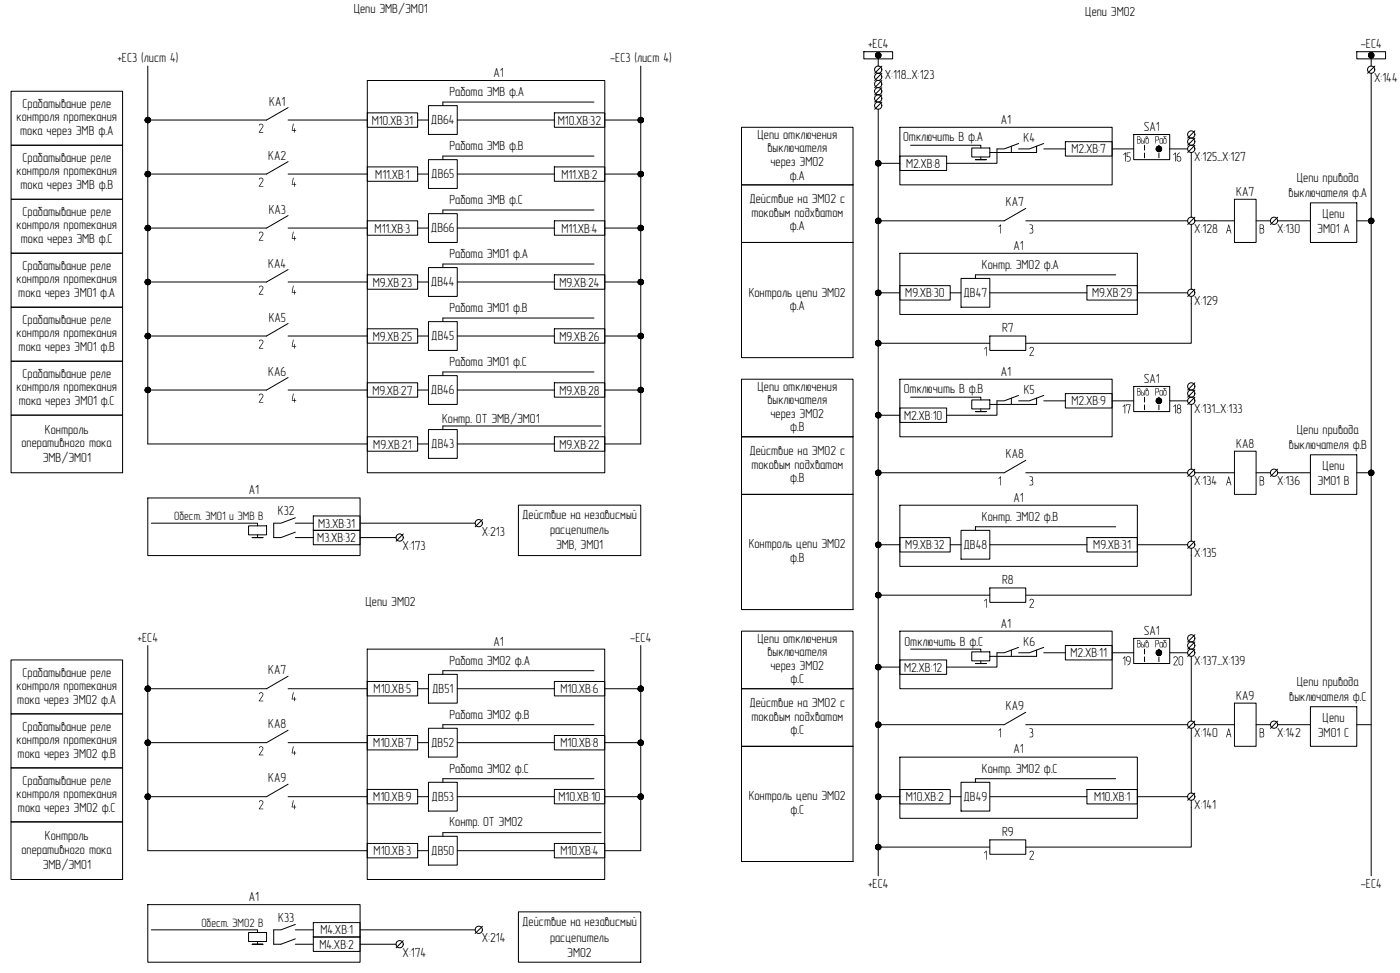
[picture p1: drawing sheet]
<svg xmlns="http://www.w3.org/2000/svg" width="389mm" height="270mm" viewBox="0 0 389 270" stroke-linecap="round" stroke-linejoin="round" font-family="sans-serif">
<g fill="none" stroke="#000" stroke-width=".28">
<path d="M41.1 18.4v105h61M178.1 18.4v105h-10M240.1 14.4h8v2h-8zM244.1 15.4v3M245.1 18.4l-2 2M377.1 14.4h8v2h-8zM381.1 15.4v3M382.1 18.4l-2 2M3.1 25.4h31v15h-31zM80.1 29.9l-6 3.5h-33M80.1 33.4h22M102.1 22.4h66v109h-66z"/>
<path d="M102.1 31.4h14v4h-14zM116.1 33.4h3M119.1 29.4h8v8h-8zM127.1 33.4h27M154.1 31.4h14v4h-14zM165.1 28.4h-42v1M168.1 33.4h10M206.1 35.4h31v16h-31zM244.1 30.4v212.9M245.1 20.4l-2 2M245.1 22.4l-2 2M245.1 24.4l-2 2"/>
<path d="M245.1 26.4l-2 2M245.1 28.4l-2 2M250.1 35.4h59v16h-59zM283.1 39.9l-4 1.5h-2v4h-14M290.1 39.9l-4 1.5h-3M296.1 39.4h13v4h-13zM315.1 37.4h10v7h-10zM332.1 36.4l-2 2M332.1 38.4l-2 2M381.1 20.4v222.9M3.1 40.4h31v15h-31zM3.1 55.4h31v15h-31z"/>
<path d="M80.1 44.9l-6 3.5h-33M80.1 48.4h22M80.1 59.9l-6 3.5h-33M102.1 46.4h14v4h-14zM116.1 48.4h3M119.1 44.4h8v8h-8zM119.1 59.4h8v8h-8zM127.1 48.4h27M154.1 46.4h14v4h-14zM165.1 43.4h-42v1M165.1 58.4h-42v1M168.1 48.4h10"/>
<path d="M206.1 51.4h31v16h-31zM244.1 45.4h6M250.1 43.4h13v4h-13zM253.1 40.4h19.5v.7M270.1 41.1h5v2.5h-5zM272.6 43.6v.8M274.1 44.4h-3h3M281.1 40.6v1.7M285.1 57.9l-6 3.5h-35M288.1 40.6v1.8h-13M290.1 41.4h6M309.1 41.4h6"/>
<path d="M318.1 40.4v1.3M318.1 42.5v1.4M322.1 40.4v1.3M322.1 42.5v1.4M325.1 41.4h5M331.1 42.4v18M332.1 40.4l-2 2M343.1 55.4h6v12h-6zM364.2 56.4h12.9v11h-12.9zM3.1 70.4h31v15h-31zM80.1 74.9l-6 3.5h-33M80.1 78.4h22"/>
<path d="M80.1 63.4h22M102.1 76.4h14v4h-14zM102.1 61.4h14v4h-14zM116.1 78.4h3M116.1 63.4h3M119.1 74.4h8v8h-8zM127.1 78.4h27M127.1 63.4h27M154.1 76.4h14v4h-14zM154.1 61.4h14v4h-14zM165.1 73.4h-42v1M168.1 78.4h10"/>
<path d="M168.1 63.4h10M206.1 67.4h31v32h-31zM250.1 70.4h66v17h-66zM250.1 79.4h14v4h-14zM267.1 77.4h8v8h-8zM285.1 61.4h45M302.1 79.4h14v4h-14zM310.1 76.4h-39v1M331.1 62.4v18M332.1 61.4h11M332.1 60.4l-2 2M349.1 61.4h4"/>
<path d="M355.1 61.4h9.1M355.1 60.4l-2 2M377.1 61.4h4M3.1 85.4h31v15h-31zM80.1 89.9l-6 3.5h-33M80.1 93.4h22M102.1 91.4h14v4h-14zM116.1 93.4h3M119.1 89.4h8v8h-8zM127.1 93.4h27M154.1 91.4h14v4h-14zM165.1 88.4h-42v1"/>
<path d="M168.1 93.4h10M244.1 81.4h6M244.1 95.4h31M264.1 81.4h3M275.1 93.4h10v4h-10zM275.1 81.4h27M316.1 81.4h14M331.1 82.4v13h-46M332.1 80.4l-2 2M3.1 115.4h31v16h-31zM3.1 100.4h31v15h-31zM80.1 104.9l-6 3.5h-33"/>
<path d="M80.1 108.4h22M102.1 106.4h14v4h-14zM116.1 108.4h3M119.1 119.4h8v8h-8zM119.1 104.4h8v8h-8zM127.1 108.4h27M154.1 106.4h14v4h-14zM165.1 103.4h-42v1M167.1 118.4h-44v1M168.1 108.4h10M206.1 105.4h31v16h-31zM244.1 115.4h6"/>
<path d="M250.1 113.4h13v4h-13zM250.1 105.4h59v16h-59zM253.1 110.4h19.5v.7M270.1 111.1h5v2.5h-5zM272.6 113.6v.8M274.1 114.4h-3h3M281.1 110.6v1.7M283.1 109.9l-4 1.5h-2v4h-14M288.1 110.6v1.8h-13M290.1 109.9l-4 1.5h-3M290.1 111.4h6M296.1 109.4h13v4h-13z"/>
<path d="M309.1 111.4h6M315.1 107.4h10v7h-10zM318.1 110.4v1.3M318.1 112.5v1.4M322.1 110.4v1.3M322.1 112.5v1.4M325.1 111.4h5M331.1 112.4v18M332.1 106.4l-2 2M332.1 108.4l-2 2M332.1 110.4l-2 2M41.1 138.4h59v16h-59z"/>
<path d="M102.1 121.4h14v4h-14zM116.1 123.4h3M127.1 123.4h27M154.1 121.4h14v4h-14zM206.1 121.4h31v16h-31zM206.1 137.4h31v32h-31zM285.1 127.9l-6 3.5h-35M285.1 131.4h45M331.1 132.4v18M332.1 131.4h11M332.1 130.4l-2 2M343.1 125.4h6v12h-6z"/>
<path d="M349.1 131.4h4M355.1 131.4h9.1M355.1 130.4l-2 2M364.2 126.4h12.9v11h-12.9zM377.1 131.4h4M42.1 145.4h29.5v.7M69.1 146.1h5v2.5h-5zM71.6 148.6v.8M73.1 149.4h-3h3M82.1 143.9l-4 1.5h-2v4h2l4-1.5M82.1 145.4h5M82.1 149.4h5"/>
<path d="M87.1 143.4h13v4h-13zM87.1 147.4h13v4h-13zM100.1 145.4h32M100.1 149.4h10M112.1 148.4l-2 2M134.1 144.4l-2 2M144.1 140.4h34v14h-34zM244.1 151.4h6M250.1 140.4h66v17h-66zM250.1 149.4h14v4h-14zM264.1 151.4h3M267.1 147.4h8v8h-8z"/>
<path d="M275.1 151.4h27M302.1 149.4h14v4h-14zM310.1 146.4h-39v1M316.1 151.4h14M331.1 152.4v13h-46M332.1 150.4l-2 2M41.1 179.4v57h61M178.1 179.4v57h-10M206.1 175.4h31v16h-31zM244.1 165.4h31M250.1 175.4h59v16h-59zM275.1 163.4h10v4h-10z"/>
<path d="M283.1 179.9l-4 1.5h-2v4h-14M290.1 179.9l-4 1.5h-3M296.1 179.4h13v4h-13zM315.1 177.4h10v7h-10zM332.1 176.4l-2 2M332.1 178.4l-2 2M3.1 198.3h31v15.1h-31zM3.1 183.4h31v14.9h-31zM80.1 187.9l-6 3.5h-33M80.1 191.4h22M102.1 189.4h14v4h-14zM102.1 180.4h66v64h-66z"/>
<path d="M116.1 191.4h3M119.1 187.4h8v8h-8zM127.1 191.4h27M154.1 189.4h14v4h-14zM165.1 186.3h-42v1.1M168.1 191.4h10M206.1 191.4h31v16h-31zM244.1 185.4h6M250.1 183.4h13v4h-13zM253.1 180.4h19.5v.7M270.1 181.1h5v2.5h-5zM272.6 183.6v.8"/>
<path d="M274.1 184.4h-3h3M281.1 180.6v1.7M285.1 197.9l-6 3.5h-35M288.1 180.6v1.8h-13M290.1 181.4h6M309.1 181.4h6M318.1 180.4v1.3M318.1 182.5v1.3M322.1 180.4v1.3M322.1 182.5v1.3M325.1 181.4h5M331.1 182.4v18"/>
<path d="M332.1 180.4l-2 2M343.1 195.4h6v12h-6zM364.2 196.4h12.9v11h-12.9zM3.1 213.4h31v15h-31zM80.1 202.9l-6 3.4h-33M80.1 206.3h22M80.1 217.9l-6 3.5h-33M102.1 204.4h14v4h-14zM102.1 219.3h14v4h-14zM116.1 206.3h3M119.1 202.3h8v8h-8zM119.1 217.4h8v8h-8z"/>
<path d="M127.1 206.3h27M154.1 204.4h14v4h-14zM154.1 219.3h14v4h-14zM165.1 201.4h-42v.9M165.1 216.4h-42v1M168.1 206.3h10M206.1 207.4h31v32h-31zM250.1 210.4h66v17h-66zM250.1 219.4h14v4h-14zM267.1 217.4h8v8h-8zM285.1 201.4h45M302.1 219.4h14v4h-14z"/>
<path d="M310.1 216.4h-39v1M331.1 202.4v18M332.1 201.4h11M332.1 200.4l-2 2M349.1 201.4h4M355.1 201.4h9.1M355.1 200.4l-2 2M377.1 201.4h4M3.1 228.4h31v16h-31zM80.1 221.4h22M102.1 234.4h14v4h-14zM116.1 221.4h3"/>
<path d="M116.1 236.4h3M119.1 232.4h8v8h-8zM127.1 221.4h27M127.1 236.4h27M154.1 234.4h14v4h-14zM167.1 231.3h-44v1.1M168.1 221.4h10M244.1 221.4h6M244.1 235.4h31M264.1 221.4h3M275.1 233.4h10v4h-10zM275.1 221.4h27"/>
<path d="M316.1 221.4h14M331.1 222.4v13h-46M332.1 220.4l-2 2M41.1 251.3h59v16.1h-59zM42.1 258.4h29.5v.7M69.1 259.1h5v2.5h-5zM82.1 256.9l-4 1.5h-2v4h2l4-1.5M82.1 258.4h5M87.1 256.3h13v4h-13zM100.1 258.4h32M134.1 257.4l-2 2M144.1 253.4h34v14h-34z"/>
<path d="M71.6 261.6v.8M73.1 262.4h-3h3M82.1 262.4h5M87.1 260.3h13v4h-13zM100.1 262.4h10M112.1 261.4l-2 2"/>
<circle cx="244.1" cy="19.4" r="1.01"/>
<circle cx="381" cy="19.4" r="1.01"/>
<circle cx="244.1" cy="27.4" r="1.01"/>
<circle cx="244.1" cy="21.4" r="1.01"/>
<circle cx="244.1" cy="25.3" r="1.01"/>
<circle cx="244.1" cy="23.4" r="1.01"/>
<circle cx="244.1" cy="29.3" r="1.01"/>
<circle cx="331" cy="37.4" r="1.01"/>
<circle cx="331" cy="39.4" r="1.01"/>
<circle cx="331" cy="41.4" r="1.01"/>
<circle cx="331" cy="61.3" r="1.01"/>
<circle cx="354.1" cy="61.3" r="1.01"/>
<circle cx="331" cy="81.3" r="1.01"/>
<circle cx="331" cy="109.4" r="1.01"/>
<circle cx="331" cy="111.4" r="1.01"/>
<circle cx="331" cy="107.4" r="1.01"/>
<circle cx="331" cy="131.3" r="1.01"/>
<circle cx="354.1" cy="131.3" r="1.01"/>
<circle cx="111.1" cy="149.4" r="1.01"/>
<circle cx="133.1" cy="145.4" r="1.01"/>
<circle cx="331" cy="151.3" r="1.01"/>
<circle cx="331" cy="177.4" r="1.01"/>
<circle cx="331" cy="179.4" r="1.01"/>
<circle cx="331" cy="181.4" r="1.01"/>
<circle cx="331" cy="201.3" r="1.01"/>
<circle cx="354.1" cy="201.3" r="1.01"/>
<circle cx="331" cy="221.3" r="1.01"/>
<circle cx="133.1" cy="258.3" r="1.01"/>
<circle cx="111.1" cy="262.3" r="1.01"/>
</g>
<g fill="#000" stroke="#000" stroke-width=".28">
<path d="M243.3 15.1v.3h.8zM243.3 15.4h.8l-.8 .2zM243.3 15.6l.1 .2 .7-.4z"/>
<path d="M243.4 15.8l.2 .2 .5-.6zM244.1 15.4l-.3 .7-.2-.1zM244.1 15.4l-.3 .7h.3z"/>
<path d="M243.6 14.7l.5 .7-.3-.8zM243.4 14.9l.2-.2 .5 .7zM243.4 14.9l-.1 .2 .8 .3z"/>
<path d="M244.1 15.4v.7h.2zM244.1 15.4l.4 .6-.2 .1zM244.1 15.4l.4 .6 .2-.2z"/>
<path d="M244.3 14.6l-.2 .8 .4-.7zM244.1 14.6h.2l-.2 .8zM243.8 14.6l.3 .8v-.8z"/>
<path d="M244.1 15.4l.6 .4 .1-.2zM244.1 15.4h.7v.2z"/>
<path d="M244.1 15.4h.7v-.3zM244.1 15.4l.6-.5 .1 .2zM244.5 14.7l-.4 .7 .6-.5z"/>
<path d="M380.4 15.1l-.1 .3h.8zM380.3 15.4h.8l-.7 .2zM380.4 15.6l.1 .2 .6-.4z"/>
<path d="M380.5 15.8l.1 .2 .5-.6zM381.1 15.4l-.3 .7-.2-.1zM381.1 15.4l-.3 .7h.3z"/>
<path d="M380.6 14.7l.5 .7-.3-.8zM380.6 14.7l.5 .7-.6-.5zM380.5 14.9l-.1 .2 .7 .3z"/>
<path d="M381.1 15.4v.7h.2zM381.1 15.4l.4 .6-.2 .1zM381.1 15.4l.4 .6 .2-.2z"/>
<path d="M381.3 14.6l-.2 .8 .4-.7zM381.1 14.6h.2l-.2 .8zM380.8 14.6l.3 .8v-.8z"/>
<path d="M381.1 15.4l.6 .4 .1-.2zM381.1 15.4h.7v.2z"/>
<path d="M381.1 15.4h.7v-.3zM381.1 15.4l.6-.5 .1 .2zM381.5 14.7l-.4 .7 .6-.5z"/>
<path d="M40.4 33.1l-.1 .3h.8zM40.3 33.4h.8l-.7 .2zM40.4 33.6l.1 .2 .6-.4z"/>
<path d="M40.5 33.8l.1 .2 .5-.6zM41.1 33.4l-.3 .7-.2-.1zM41.1 33.4l-.3 .7h.3z"/>
<path d="M40.6 32.8l.5 .6-.3-.7zM40.5 32.9l.1-.1 .5 .6zM40.5 32.9l-.1 .2 .7 .3z"/>
<path d="M41.1 33.4v.7h.2zM41.1 33.4l.4 .6-.2 .1zM41.1 33.4l.4 .6 .2-.2z"/>
<path d="M41.3 32.7l-.2 .7 .4-.6zM41.1 32.6l.2 .1-.2 .7zM40.8 32.7l.3 .7v-.8z"/>
<path d="M41.1 33.4l.6 .4 .1-.2zM41.1 33.4h.7v.2z"/>
<path d="M41.1 33.4h.7v-.3zM41.1 33.4l.6-.5 .1 .2zM41.5 32.8l-.4 .6 .6-.5z"/>
<path d="M177.3 33.1v.3h.8zM177.3 33.4h.8l-.8 .2zM177.3 33.6l.1 .2 .7-.4z"/>
<path d="M177.4 33.8l.2 .2 .5-.6zM178.1 33.4l-.3 .7-.2-.1zM178.1 33.4l-.3 .7h.3z"/>
<path d="M177.6 32.8l.5 .6-.3-.7zM177.6 32.8l.5 .6-.7-.5zM177.4 32.9l-.1 .2 .8 .3z"/>
<path d="M178.1 33.4v.7h.2zM178.1 33.4l.4 .6-.2 .1zM178.1 33.4l.4 .6 .2-.2z"/>
<path d="M178.3 32.7l-.2 .7 .4-.6zM178.1 32.6l.2 .1-.2 .7zM177.8 32.7l.3 .7v-.8z"/>
<path d="M178.1 33.4l.6 .4 .1-.2zM178.1 33.4h.7v.2z"/>
<path d="M178.1 33.4h.7v-.3zM178.1 33.4l.6-.5 .1 .2zM178.5 32.8l-.4 .6 .6-.5z"/>
<path d="M40.4 48.1l-.1 .3h.8zM40.3 48.4h.8l-.7 .2zM40.4 48.6l.1 .2 .6-.4z"/>
<path d="M40.5 48.8l.1 .2 .5-.6zM41.1 48.4l-.3 .7-.2-.1zM41.1 48.4l-.3 .7h.3z"/>
<path d="M40.6 47.7l.5 .7-.3-.8zM40.5 47.9l.1-.2 .5 .7zM40.5 47.9l-.1 .2 .7 .3z"/>
<path d="M41.1 48.4v.7h.2zM41.1 48.4l.4 .6-.2 .1zM41.1 48.4l.4 .6 .2-.2z"/>
<path d="M41.3 47.6l-.2 .8 .4-.7zM41.1 47.6h.2l-.2 .8zM40.8 47.6l.3 .8v-.8z"/>
<path d="M41.1 48.4l.6 .4 .1-.2zM41.1 48.4h.7v.2z"/>
<path d="M41.1 48.4h.7v-.3zM41.1 48.4l.6-.5 .1 .2zM41.5 47.7l-.4 .7 .6-.5z"/>
<path d="M177.3 48.1v.3h.8zM177.3 48.4h.8l-.8 .2zM177.3 48.6l.1 .2 .7-.4z"/>
<path d="M177.4 48.8l.2 .2 .5-.6zM178.1 48.4l-.3 .7-.2-.1zM178.1 48.4l-.3 .7h.3z"/>
<path d="M177.6 47.7l.5 .7-.3-.8zM177.6 47.7l.5 .7-.7-.5zM177.4 47.9l-.1 .2 .8 .3z"/>
<path d="M178.1 48.4v.7h.2zM178.1 48.4l.4 .6-.2 .1zM178.1 48.4l.4 .6 .2-.2z"/>
<path d="M178.3 47.6l-.2 .8 .4-.7zM178.1 47.6h.2l-.2 .8zM177.8 47.6l.3 .8v-.8z"/>
<path d="M178.1 48.4l.6 .4 .1-.2zM178.1 48.4h.7v.2z"/>
<path d="M178.1 48.4h.7v-.3zM178.1 48.4l.6-.5 .1 .2zM178.5 47.7l-.4 .7 .6-.5z"/>
<path d="M243.3 45.1v.3h.8zM243.3 45.4h.8l-.8 .2zM243.3 45.6l.1 .2 .7-.4z"/>
<path d="M243.4 45.8l.2 .2 .5-.6zM244.1 45.4l-.3 .7-.2-.1zM244.1 45.4l-.3 .7h.3z"/>
<path d="M243.6 44.8l.5 .6-.3-.7zM243.6 44.8l.5 .6-.7-.5zM243.4 44.9l-.1 .2 .8 .3z"/>
<path d="M244.1 45.4v.7h.2zM244.1 45.4l.4 .6-.2 .1zM244.1 45.4l.4 .6 .2-.2z"/>
<path d="M244.3 44.7l-.2 .7 .4-.6zM244.1 44.6l.2 .1-.2 .7zM243.8 44.7l.3 .7v-.8z"/>
<path d="M244.1 45.4l.6 .4 .1-.2zM244.1 45.4h.7v.2z"/>
<path d="M244.1 45.4h.7v-.3zM244.1 45.4l.6-.5 .1 .2zM244.5 44.8l-.4 .6 .6-.5z"/>
<path d="M321.3 41.1v.3h.8zM321.3 41.4h.8l-.8 .2zM321.3 41.6l.1 .2 .7-.4z"/>
<path d="M321.4 41.8l.2 .2 .5-.6zM322.1 41.4l-.3 .7-.2-.1zM322.1 41.4l-.3 .7h.3z"/>
<path d="M321.6 40.8l.5 .6-.3-.7zM321.6 40.8l.5 .6-.7-.5zM321.4 40.9l-.1 .2 .8 .3z"/>
<path d="M322.1 41.4v.7h.2zM322.1 41.4l.4 .6-.2 .1zM322.1 41.4l.4 .6 .2-.2z"/>
<path d="M322.3 40.7l-.2 .7 .4-.6zM322.1 40.6l.2 .1-.2 .7zM321.8 40.7l.3 .7v-.8z"/>
<path d="M322.1 41.4l.6 .4 .1-.2zM322.1 41.4h.7v.2z"/>
<path d="M322.1 41.4h.7v-.3zM322.1 41.4l.6-.5 .1 .2zM322.5 40.8l-.4 .6 .6-.5z"/>
<path d="M40.4 63.1l-.1 .3h.8zM40.3 63.4h.8l-.7 .2zM40.4 63.6l.1 .2 .6-.4z"/>
<path d="M40.4 78.1l-.1 .3h.8zM40.3 78.4h.8l-.7 .2zM40.4 78.6l.1 .2 .6-.4z"/>
<path d="M40.5 63.8l.1 .2 .5-.6zM41.1 63.4l-.3 .7-.2-.1zM41.1 63.4l-.3 .7h.3z"/>
<path d="M40.5 78.8l.1 .2 .5-.6zM41.1 78.4l-.3 .7-.2-.1zM41.1 78.4l-.3 .7h.3z"/>
<path d="M40.6 62.8l.5 .6-.3-.8zM40.5 62.9l.1-.1 .5 .6zM40.5 62.9l-.1 .2 .7 .3z"/>
<path d="M40.6 77.8l.5 .6-.3-.7zM40.5 77.9l.1-.1 .5 .6zM40.5 77.9l-.1 .2 .7 .3z"/>
<path d="M41.1 63.4v.7h.2zM41.1 63.4l.4 .6-.2 .1zM41.1 63.4l.4 .6 .2-.2z"/>
<path d="M41.1 78.4v.7h.2zM41.1 78.4l.4 .6-.2 .1zM41.1 78.4l.4 .6 .2-.2z"/>
<path d="M41.3 62.6l-.2 .8 .4-.6zM41.1 62.6h.2l-.2 .8zM40.8 62.6l.3 .8v-.8z"/>
<path d="M41.3 77.7l-.2 .7 .4-.6zM41.1 77.6l.2 .1-.2 .7zM40.8 77.7l.3 .7v-.8z"/>
<path d="M41.1 63.4l.6 .4 .1-.2zM41.1 63.4h.7v.2z"/>
<path d="M41.1 78.4l.6 .4 .1-.2zM41.1 78.4h.7v.2z"/>
<path d="M41.1 63.4h.7v-.3zM41.1 63.4l.6-.5 .1 .2zM41.5 62.8l-.4 .6 .6-.5z"/>
<path d="M41.1 78.4h.7v-.3zM41.1 78.4l.6-.5 .1 .2zM41.5 77.8l-.4 .6 .6-.5z"/>
<path d="M177.3 63.1v.3h.8zM177.3 63.4h.8l-.8 .2zM177.3 63.6l.1 .2 .7-.4z"/>
<path d="M177.3 78.1v.3h.8zM177.3 78.4h.8l-.8 .2zM177.3 78.6l.1 .2 .7-.4z"/>
<path d="M177.4 63.8l.2 .2 .5-.6zM178.1 63.4l-.3 .7-.2-.1zM178.1 63.4l-.3 .7h.3z"/>
<path d="M177.4 78.8l.2 .2 .5-.6zM178.1 78.4l-.3 .7-.2-.1zM178.1 78.4l-.3 .7h.3z"/>
<path d="M177.6 62.8l.5 .6-.3-.8zM177.6 62.8l.5 .6-.7-.5zM177.4 62.9l-.1 .2 .8 .3z"/>
<path d="M177.6 77.8l.5 .6-.3-.7zM177.4 77.9l.2-.1 .5 .6zM177.4 77.9l-.1 .2 .8 .3z"/>
<path d="M178.1 63.4v.7h.2zM178.1 63.4l.4 .6-.2 .1zM178.1 63.4l.4 .6 .2-.2z"/>
<path d="M178.1 78.4v.7h.2zM178.1 78.4l.4 .6-.2 .1zM178.1 78.4l.4 .6 .2-.2z"/>
<path d="M178.3 62.6l-.2 .8 .4-.6zM178.1 62.6h.2l-.2 .8zM177.8 62.6l.3 .8v-.8z"/>
<path d="M178.3 77.7l-.2 .7 .4-.6zM178.1 77.6l.2 .1-.2 .7zM177.8 77.7l.3 .7v-.8z"/>
<path d="M178.1 63.4l.6 .4 .1-.2zM178.1 63.4h.7v.2z"/>
<path d="M178.1 78.4l.6 .4 .1-.2zM178.1 78.4h.7v.2z"/>
<path d="M178.1 63.4h.7v-.3zM178.1 63.4l.6-.5 .1 .2zM178.5 62.8l-.4 .6 .6-.5z"/>
<path d="M178.1 78.4h.7v-.3zM178.1 78.4l.6-.5 .1 .2zM178.5 77.8l-.4 .6 .6-.5z"/>
<path d="M243.3 61.1v.3h.8zM243.3 61.4h.8l-.8 .2zM243.3 61.6l.1 .2 .7-.4z"/>
<path d="M243.4 61.8l.2 .2 .5-.6zM244.1 61.4l-.3 .7-.2-.1zM244.1 61.4l-.3 .7h.3z"/>
<path d="M243.6 60.8l.5 .6-.3-.7zM243.6 60.8l.5 .6-.7-.5zM243.4 60.9l-.1 .2 .8 .3z"/>
<path d="M244.1 61.4v.7h.2zM244.1 61.4l.4 .6-.2 .1zM244.1 61.4l.4 .6 .2-.2z"/>
<path d="M244.3 60.7l-.2 .7 .4-.6zM244.1 60.6l.2 .1-.2 .7zM243.8 60.7l.3 .7v-.8z"/>
<path d="M244.1 61.4l.6 .4 .1-.2zM244.1 61.4h.7v.2z"/>
<path d="M244.1 61.4h.7v-.3zM244.1 61.4l.6-.5 .1 .2zM244.5 60.8l-.4 .6 .6-.5z"/>
<path d="M380.4 61.1l-.1 .3h.8zM380.3 61.4h.8l-.7 .2zM380.4 61.6l.1 .2 .6-.4z"/>
<path d="M380.5 61.8l.1 .2 .5-.6zM381.1 61.4l-.3 .7-.2-.1zM381.1 61.4l-.3 .7h.3z"/>
<path d="M380.6 60.8l.5 .6-.3-.7zM380.6 60.8l.5 .6-.6-.5zM380.5 60.9l-.1 .2 .7 .3z"/>
<path d="M381.1 61.4v.7h.2zM381.1 61.4l.4 .6-.2 .1zM381.1 61.4l.4 .6 .2-.2z"/>
<path d="M381.3 60.7l-.2 .7 .4-.6zM381.1 60.6l.2 .1-.2 .7zM380.8 60.7l.3 .7v-.8z"/>
<path d="M381.1 61.4l.6 .4 .1-.2zM381.1 61.4h.7v.2z"/>
<path d="M381.1 61.4h.7v-.3zM381.1 61.4l.6-.5 .1 .2zM381.5 60.8l-.4 .6 .6-.5z"/>
<path d="M40.4 93.1l-.1 .3h.8zM40.3 93.4h.8l-.7 .2zM40.4 93.6l.1 .2 .6-.4z"/>
<path d="M40.5 93.8l.1 .2 .5-.6zM41.1 93.4l-.3 .7-.2-.1zM41.1 93.4l-.3 .7h.3z"/>
<path d="M40.6 92.7l.5 .7-.3-.8zM40.5 92.9l.1-.2 .5 .7zM40.5 92.9l-.1 .2 .7 .3z"/>
<path d="M41.1 93.4v.7h.2zM41.1 93.4l.4 .6-.2 .1zM41.1 93.4l.4 .6 .2-.2z"/>
<path d="M41.3 92.6l-.2 .8 .4-.7zM41.1 92.6h.2l-.2 .8zM40.8 92.6l.3 .8v-.8z"/>
<path d="M41.1 93.4l.6 .4 .1-.2zM41.1 93.4h.7v.2z"/>
<path d="M41.1 93.4h.7v-.3zM41.1 93.4l.6-.5 .1 .2zM41.5 92.7l-.4 .7 .6-.5z"/>
<path d="M177.3 93.1v.3h.8zM177.3 93.4h.8l-.8 .2zM177.3 93.6l.1 .2 .7-.4z"/>
<path d="M177.4 93.8l.2 .2 .5-.6zM178.1 93.4l-.3 .7-.2-.1zM178.1 93.4l-.3 .7h.3z"/>
<path d="M177.6 92.7l.5 .7-.3-.8zM177.6 92.7l.5 .7-.7-.5zM177.4 92.9l-.1 .2 .8 .3z"/>
<path d="M178.1 93.4v.7h.2zM178.1 93.4l.4 .6-.2 .1zM178.1 93.4l.4 .6 .2-.2z"/>
<path d="M178.3 92.6l-.2 .8 .4-.7zM178.1 92.6h.2l-.2 .8zM177.8 92.6l.3 .8v-.8z"/>
<path d="M178.1 93.4l.6 .4 .1-.2zM178.1 93.4h.7v.2z"/>
<path d="M178.1 93.4h.7v-.3zM178.1 93.4l.6-.5 .1 .2zM178.5 92.7l-.4 .7 .6-.5z"/>
<path d="M243.3 81.1v.3h.8zM243.3 81.4h.8l-.8 .2zM243.3 81.6l.1 .2 .7-.4z"/>
<path d="M243.3 95.1v.3h.8zM243.3 95.4h.8l-.8 .2zM243.3 95.6l.1 .2 .7-.4z"/>
<path d="M243.4 81.8l.2 .2 .5-.6zM244.1 81.4l-.3 .7-.2-.1zM244.1 81.4l-.3 .7h.3z"/>
<path d="M243.4 95.8l.2 .2 .5-.6zM244.1 95.4l-.3 .7-.2-.1zM244.1 95.4l-.3 .7h.3z"/>
<path d="M243.6 80.8l.5 .6-.3-.7zM243.4 80.9l.2-.1 .5 .6zM243.4 80.9l-.1 .2 .8 .3z"/>
<path d="M243.6 94.8l.5 .6-.3-.7zM243.6 94.8l.5 .6-.7-.5zM243.4 94.9l-.1 .2 .8 .3z"/>
<path d="M244.1 81.4v.7h.2zM244.1 81.4l.4 .6-.2 .1zM244.1 81.4l.4 .6 .2-.2z"/>
<path d="M244.1 95.4v.7h.2zM244.1 95.4l.4 .6-.2 .1zM244.1 95.4l.4 .6 .2-.2z"/>
<path d="M244.3 80.7l-.2 .7 .4-.6zM244.1 80.6l.2 .1-.2 .7zM243.8 80.7l.3 .7v-.8z"/>
<path d="M244.3 94.7l-.2 .7 .4-.6zM244.1 94.6l.2 .1-.2 .7zM243.8 94.7l.3 .7v-.8z"/>
<path d="M244.1 81.4l.6 .4 .1-.2zM244.1 81.4h.7v.2z"/>
<path d="M244.1 95.4l.6 .4 .1-.2zM244.1 95.4h.7v.2z"/>
<path d="M244.1 81.4h.7v-.3zM244.1 81.4l.6-.5 .1 .2zM244.5 80.8l-.4 .6 .6-.5z"/>
<path d="M244.1 95.4h.7v-.3zM244.1 95.4l.6-.5 .1 .2zM244.5 94.8l-.4 .6 .6-.5z"/>
<path d="M40.4 108.1l-.1 .3h.8zM40.3 108.4h.8l-.7 .2zM40.4 108.6l.1 .2 .6-.4z"/>
<path d="M40.5 108.8l.1 .2 .5-.6zM41.1 108.4l-.3 .7-.2-.1zM41.1 108.4l-.3 .7h.3z"/>
<path d="M40.6 107.8l.5 .6-.3-.8zM40.5 107.9l.1-.1 .5 .6zM40.5 107.9l-.1 .2 .7 .3z"/>
<path d="M41.1 108.4v.7h.2zM41.1 108.4l.4 .6-.2 .1zM41.1 108.4l.4 .6 .2-.2z"/>
<path d="M41.3 107.6l-.2 .8 .4-.6zM41.1 107.6h.2l-.2 .8zM40.8 107.6l.3 .8v-.8z"/>
<path d="M41.1 108.4l.6 .4 .1-.2zM41.1 108.4h.7v.2z"/>
<path d="M41.1 108.4h.7v-.3zM41.1 108.4l.6-.5 .1 .2zM41.5 107.8l-.4 .6 .6-.5z"/>
<path d="M177.3 108.1v.3h.8zM177.3 108.4h.8l-.8 .2zM177.3 108.6l.1 .2 .7-.4z"/>
<path d="M177.4 108.8l.2 .2 .5-.6zM178.1 108.4l-.3 .7-.2-.1zM178.1 108.4l-.3 .7h.3z"/>
<path d="M177.6 107.8l.5 .6-.3-.8zM177.6 107.8l.5 .6-.7-.5zM177.4 107.9l-.1 .2 .8 .3z"/>
<path d="M178.1 108.4v.7h.2zM178.1 108.4l.4 .6-.2 .1zM178.1 108.4l.4 .6 .2-.2z"/>
<path d="M178.3 107.6l-.2 .8 .4-.6zM178.1 107.6h.2l-.2 .8zM177.8 107.6l.3 .8v-.8z"/>
<path d="M178.1 108.4l.6 .4 .1-.2zM178.1 108.4h.7v.2z"/>
<path d="M178.1 108.4h.7v-.3zM178.1 108.4l.6-.5 .1 .2zM178.5 107.8l-.4 .6 .6-.5z"/>
<path d="M243.3 115.1v.3h.8zM243.3 115.4h.8l-.8 .2zM243.3 115.6l.1 .2 .7-.4z"/>
<path d="M243.4 115.8l.2 .2 .5-.6zM244.1 115.4l-.3 .7-.2-.1zM244.1 115.4l-.3 .7h.3z"/>
<path d="M243.6 114.8l.5 .6-.3-.7zM243.6 114.8l.5 .6-.7-.5zM243.4 114.9l-.1 .2 .8 .3z"/>
<path d="M244.1 115.4v.7h.2zM244.1 115.4l.4 .6-.2 .1zM244.1 115.4l.4 .6 .2-.2z"/>
<path d="M244.3 114.7l-.2 .7 .4-.6zM244.1 114.6l.2 .1-.2 .7zM243.8 114.7l.3 .7v-.8z"/>
<path d="M244.1 115.4l.6 .4 .1-.2zM244.1 115.4h.7v.2z"/>
<path d="M244.1 115.4h.7v-.3zM244.1 115.4l.6-.5 .1 .2zM244.5 114.8l-.4 .6 .6-.5z"/>
<path d="M321.3 111.1v.3h.8zM321.3 111.4h.8l-.8 .2zM321.3 111.6l.1 .2 .7-.4z"/>
<path d="M321.4 111.8l.2 .2 .5-.6zM322.1 111.4l-.3 .7-.2-.1zM322.1 111.4l-.3 .7h.3z"/>
<path d="M321.6 110.8l.5 .6-.3-.7zM321.6 110.8l.5 .6-.7-.5zM321.4 110.9l-.1 .2 .8 .3z"/>
<path d="M322.1 111.4v.7h.2zM322.1 111.4l.4 .6-.2 .1zM322.1 111.4l.4 .6 .2-.2z"/>
<path d="M322.3 110.7l-.2 .7 .4-.6zM322.1 110.6l.2 .1-.2 .7zM321.8 110.7l.3 .7v-.8z"/>
<path d="M322.1 111.4l.6 .4 .1-.2zM322.1 111.4h.7v.2z"/>
<path d="M322.1 111.4h.7v-.3zM322.1 111.4l.6-.5 .1 .2zM322.5 110.8l-.4 .6 .6-.5z"/>
<path d="M243.3 131.1v.3h.8zM243.3 131.4h.8l-.8 .2zM243.3 131.6l.1 .2 .7-.4z"/>
<path d="M243.4 131.8l.2 .2 .5-.6zM244.1 131.4l-.3 .7-.2-.1zM244.1 131.4l-.3 .7h.3z"/>
<path d="M243.6 130.8l.5 .6-.3-.7zM243.6 130.8l.5 .6-.7-.5zM243.4 130.9l-.1 .2 .8 .3z"/>
<path d="M244.1 131.4v.7h.2zM244.1 131.4l.4 .6-.2 .1zM244.1 131.4l.4 .6 .2-.2z"/>
<path d="M244.3 130.7l-.2 .7 .4-.6zM244.1 130.6l.2 .1-.2 .7zM243.8 130.7l.3 .7v-.8z"/>
<path d="M244.1 131.4l.6 .4 .1-.2zM244.1 131.4h.7v.2z"/>
<path d="M244.1 131.4h.7v-.3zM244.1 131.4l.6-.5 .1 .2zM244.5 130.8l-.4 .6 .6-.5z"/>
<path d="M380.4 131.1l-.1 .3h.8zM380.3 131.4h.8l-.7 .2zM380.4 131.6l.1 .2 .6-.4z"/>
<path d="M380.5 131.8l.1 .2 .5-.6zM381.1 131.4l-.3 .7-.2-.1zM381.1 131.4l-.3 .7h.3z"/>
<path d="M380.6 130.8l.5 .6-.3-.7zM380.6 130.8l.5 .6-.6-.5zM380.5 130.9l-.1 .2 .7 .3z"/>
<path d="M381.1 131.4v.7h.2zM381.1 131.4l.4 .6-.2 .1zM381.1 131.4l.4 .6 .2-.2z"/>
<path d="M381.3 130.7l-.2 .7 .4-.6zM381.1 130.6l.2 .1-.2 .7zM380.8 130.7l.3 .7v-.8z"/>
<path d="M381.1 131.4l.6 .4 .1-.2zM381.1 131.4h.7v.2z"/>
<path d="M381.1 131.4h.7v-.3zM381.1 131.4l.6-.5 .1 .2zM381.5 130.8l-.4 .6 .6-.5z"/>
<path d="M243.3 151.1v.3h.8zM243.3 151.4h.8l-.8 .2zM243.3 151.6l.1 .2 .7-.4z"/>
<path d="M243.4 151.8l.2 .2 .5-.6zM244.1 151.4l-.3 .7-.2-.1zM244.1 151.4l-.3 .7h.3z"/>
<path d="M243.6 150.8l.5 .6-.3-.7zM243.4 150.9l.2-.1 .5 .6zM243.4 150.9l-.1 .2 .8 .3z"/>
<path d="M244.1 151.4v.7h.2zM244.1 151.4l.4 .6-.2 .1zM244.1 151.4l.4 .6 .2-.2z"/>
<path d="M244.3 150.7l-.2 .7 .4-.6zM244.1 150.6l.2 .1-.2 .7zM243.8 150.7l.3 .7v-.8z"/>
<path d="M244.1 151.4l.6 .4 .1-.2zM244.1 151.4h.7v.2z"/>
<path d="M244.1 151.4h.7v-.3zM244.1 151.4l.6-.5 .1 .2zM244.5 150.8l-.4 .6 .6-.5z"/>
<path d="M243.3 165.1v.3h.8zM243.3 165.4h.8l-.8 .2zM243.3 165.6l.1 .2 .7-.4z"/>
<path d="M243.4 165.8l.2 .2 .5-.6zM244.1 165.4l-.3 .7-.2-.1zM244.1 165.4l-.3 .7h.3z"/>
<path d="M243.6 164.8l.5 .6-.3-.7zM243.6 164.8l.5 .6-.7-.5zM243.4 164.9l-.1 .2 .8 .3z"/>
<path d="M244.1 165.4v.7h.2zM244.1 165.4l.4 .6-.2 .1zM244.1 165.4l.4 .6 .2-.2z"/>
<path d="M244.3 164.7l-.2 .7 .4-.6zM244.1 164.6l.2 .1-.2 .7zM243.8 164.7l.3 .7v-.8z"/>
<path d="M244.1 165.4l.6 .4 .1-.2zM244.1 165.4h.7v.2z"/>
<path d="M244.1 165.4h.7v-.3zM244.1 165.4l.6-.5 .1 .2zM244.5 164.8l-.4 .6 .6-.5z"/>
<path d="M40.4 191.1l-.1 .3h.8zM40.3 191.4h.8l-.7 .2zM40.4 191.6l.1 .2 .6-.4z"/>
<path d="M40.5 191.8l.1 .2 .5-.6zM41.1 191.4l-.3 .7-.2-.1zM41.1 191.4l-.3 .7h.3z"/>
<path d="M40.6 190.7l.5 .7-.3-.8zM40.6 190.7l.5 .7-.6-.5zM40.5 190.9l-.1 .2 .7 .3z"/>
<path d="M41.1 191.4v.7h.2zM41.1 191.4l.4 .6-.2 .1zM41.1 191.4l.4 .6 .2-.2z"/>
<path d="M41.3 190.6l-.2 .8 .4-.7zM41.1 190.6h.2l-.2 .8zM40.8 190.6l.3 .8v-.8z"/>
<path d="M41.1 191.4l.6 .4 .1-.2zM41.1 191.4h.7v.2z"/>
<path d="M41.1 191.4h.7v-.3zM41.1 191.4l.6-.5 .1 .2zM41.5 190.7l-.4 .7 .6-.5z"/>
<path d="M177.3 191.1v.3h.8zM177.3 191.4h.8l-.8 .2zM177.3 191.6l.1 .2 .7-.4z"/>
<path d="M177.4 191.8l.2 .2 .5-.6zM178.1 191.4l-.3 .7-.2-.1zM178.1 191.4l-.3 .7h.3z"/>
<path d="M177.6 190.7l.5 .7-.3-.8zM177.6 190.7l.5 .7-.7-.5zM177.4 190.9l-.1 .2 .8 .3z"/>
<path d="M178.1 191.4v.7h.2zM178.1 191.4l.4 .6-.2 .1zM178.1 191.4l.4 .6 .2-.2z"/>
<path d="M178.3 190.6l-.2 .8 .4-.7zM178.1 190.6h.2l-.2 .8zM177.8 190.6l.3 .8v-.8z"/>
<path d="M178.1 191.4l.6 .4 .1-.2zM178.1 191.4h.7v.2z"/>
<path d="M178.1 191.4h.7v-.3zM178.1 191.4l.6-.5 .1 .2zM178.5 190.7l-.4 .7 .6-.5z"/>
<path d="M243.3 185.1v.3h.8zM243.3 185.4h.8l-.8 .2zM243.3 185.6l.1 .2 .7-.4z"/>
<path d="M243.4 185.8l.2 .2 .5-.6zM244.1 185.4l-.3 .7-.2-.1zM244.1 185.4l-.3 .7h.3z"/>
<path d="M243.6 184.8l.5 .6-.3-.7zM243.6 184.8l.5 .6-.7-.5zM243.4 184.9l-.1 .2 .8 .3z"/>
<path d="M244.1 185.4v.7h.2zM244.1 185.4l.4 .6-.2 .1zM244.1 185.4l.4 .6 .2-.2z"/>
<path d="M244.3 184.7l-.2 .7 .4-.6zM244.1 184.6l.2 .1-.2 .7zM243.8 184.7l.3 .7v-.8z"/>
<path d="M244.1 185.4l.6 .4 .1-.2zM244.1 185.4h.7v.2z"/>
<path d="M244.1 185.4h.7v-.3zM244.1 185.4l.6-.5 .1 .2zM244.5 184.8l-.4 .6 .6-.5z"/>
<path d="M321.3 181.1v.3h.8zM321.3 181.4h.8l-.8 .2zM321.3 181.6l.1 .2 .7-.4z"/>
<path d="M321.4 181.8l.2 .2 .5-.6zM322.1 181.4l-.3 .7-.2-.1zM322.1 181.4l-.3 .7h.3z"/>
<path d="M321.6 180.8l.5 .6-.3-.7zM321.6 180.8l.5 .6-.7-.5zM321.4 180.9l-.1 .2 .8 .3z"/>
<path d="M322.1 181.4v.7h.2zM322.1 181.4l.4 .6-.2 .1zM322.1 181.4l.4 .6 .2-.2z"/>
<path d="M322.3 180.7l-.2 .7 .4-.6zM322.1 180.6l.2 .1-.2 .7zM321.8 180.7l.3 .7v-.8z"/>
<path d="M322.1 181.4l.6 .4 .1-.2zM322.1 181.4h.7v.2z"/>
<path d="M322.1 181.4h.7v-.3zM322.1 181.4l.6-.5 .1 .2zM322.5 180.8l-.4 .6 .6-.5z"/>
<path d="M40.4 206.1l-.1 .2h.8zM40.3 206.3h.8l-.7 .3zM40.4 206.6l.1 .2 .6-.5z"/>
<path d="M40.5 206.8l.1 .2 .5-.7zM41.1 206.3l-.3 .8-.2-.1zM41.1 206.3l-.3 .8h.3z"/>
<path d="M40.6 205.8l.5 .5-.3-.6zM40.5 205.9l.1-.1 .5 .5zM40.5 205.9l-.1 .2 .7 .2z"/>
<path d="M41.1 206.3v.8h.2zM41.1 206.3l.4 .7-.2 .1zM41.1 206.3l.4 .7 .2-.2z"/>
<path d="M41.3 205.7l-.2 .6 .4-.5zM41.1 205.6l.2 .1-.2 .6zM40.8 205.7l.3 .6v-.7z"/>
<path d="M41.1 206.3l.6 .5 .1-.2zM41.1 206.3h.7v.3z"/>
<path d="M41.1 206.3h.7v-.2zM41.1 206.3l.6-.4 .1 .2zM41.5 205.8l-.4 .5 .6-.4z"/>
<path d="M177.3 206.1v.2h.8zM177.3 206.3h.8l-.8 .3zM177.3 206.6l.1 .2 .7-.5z"/>
<path d="M177.4 206.8l.2 .2 .5-.7zM178.1 206.3l-.3 .8-.2-.1zM178.1 206.3l-.3 .8h.3z"/>
<path d="M177.6 205.8l.5 .5-.3-.6zM177.6 205.8l.5 .5-.7-.4zM177.4 205.9l-.1 .2 .8 .2z"/>
<path d="M178.1 206.3v.8h.2zM178.1 206.3l.4 .7-.2 .1zM178.1 206.3l.4 .7 .2-.2z"/>
<path d="M178.3 205.7l-.2 .6 .4-.5zM178.1 205.6l.2 .1-.2 .6zM177.8 205.7l.3 .6v-.7z"/>
<path d="M178.1 206.3l.6 .5 .1-.2zM178.1 206.3h.7v.3z"/>
<path d="M178.1 206.3h.7v-.2zM178.1 206.3l.6-.4 .1 .2zM178.5 205.8l-.4 .5 .6-.4z"/>
<path d="M243.3 201.1v.3h.8zM243.3 201.4h.8l-.8 .2zM243.3 201.6l.1 .2 .7-.4z"/>
<path d="M243.4 201.8l.2 .2 .5-.6zM244.1 201.4l-.3 .7-.2-.1zM244.1 201.4l-.3 .7h.3z"/>
<path d="M243.6 200.8l.5 .6-.3-.7zM243.4 200.9l.2-.1 .5 .6zM243.4 200.9l-.1 .2 .8 .3z"/>
<path d="M244.1 201.4v.7h.2zM244.1 201.4l.4 .6-.2 .1zM244.1 201.4l.4 .6 .2-.2z"/>
<path d="M244.3 200.7l-.2 .7 .4-.6zM244.1 200.6l.2 .1-.2 .7zM243.8 200.7l.3 .7v-.8z"/>
<path d="M244.1 201.4l.6 .4 .1-.2zM244.1 201.4h.7v.2z"/>
<path d="M244.1 201.4h.7v-.3zM244.1 201.4l.6-.5 .1 .2zM244.5 200.8l-.4 .6 .6-.5z"/>
<path d="M40.4 221.1l-.1 .3h.8zM40.3 221.4h.8l-.7 .2zM40.4 221.6l.1 .2 .6-.4z"/>
<path d="M40.5 221.8l.1 .2 .5-.6zM41.1 221.4l-.3 .7-.2-.1zM41.1 221.4l-.3 .7h.3z"/>
<path d="M40.6 220.7l.5 .7-.3-.8zM40.5 220.9l.1-.2 .5 .7zM40.5 220.9l-.1 .2 .7 .3z"/>
<path d="M41.1 221.4v.7h.2zM41.1 221.4l.4 .6-.2 .1zM41.1 221.4l.4 .6 .2-.2z"/>
<path d="M41.3 220.6l-.2 .8 .4-.7zM41.1 220.6h.2l-.2 .8zM40.8 220.6l.3 .8v-.8z"/>
<path d="M41.1 221.4l.6 .4 .1-.2zM41.1 221.4h.7v.2z"/>
<path d="M41.1 221.4h.7v-.3zM41.1 221.4l.6-.5 .1 .2zM41.5 220.7l-.4 .7 .6-.5z"/>
<path d="M177.3 221.1v.3h.8zM177.3 221.4h.8l-.8 .2zM177.3 221.6l.1 .2 .7-.4z"/>
<path d="M177.4 221.8l.2 .2 .5-.6zM178.1 221.4l-.3 .7-.2-.1zM178.1 221.4l-.3 .7h.3z"/>
<path d="M177.6 220.7l.5 .7-.3-.8zM177.6 220.7l.5 .7-.7-.5zM177.4 220.9l-.1 .2 .8 .3z"/>
<path d="M178.1 221.4v.7h.2zM178.1 221.4l.4 .6-.2 .1zM178.1 221.4l.4 .6 .2-.2z"/>
<path d="M178.3 220.6l-.2 .8 .4-.7zM178.1 220.6h.2l-.2 .8zM177.8 220.6l.3 .8v-.8z"/>
<path d="M178.1 221.4l.6 .4 .1-.2zM178.1 221.4h.7v.2z"/>
<path d="M178.1 221.4h.7v-.3zM178.1 221.4l.6-.5 .1 .2zM178.5 220.7l-.4 .7 .6-.5z"/>
<path d="M243.3 221.1v.3h.8zM243.3 221.4h.8l-.8 .2zM243.3 221.6l.1 .2 .7-.4z"/>
<path d="M243.3 235.1v.3h.8zM243.3 235.4h.8l-.8 .2zM243.3 235.6l.1 .2 .7-.4z"/>
<path d="M243.4 221.8l.2 .2 .5-.6zM244.1 221.4l-.3 .7-.2-.1zM244.1 221.4l-.3 .7h.3z"/>
<path d="M243.4 235.8l.2 .2 .5-.6zM244.1 235.4l-.3 .7-.2-.1zM244.1 235.4l-.3 .7h.3z"/>
<path d="M243.6 220.8l.5 .6-.3-.7zM243.4 220.9l.2-.1 .5 .6zM243.4 220.9l-.1 .2 .8 .3z"/>
<path d="M243.6 234.8l.5 .6-.3-.8zM243.6 234.8l.5 .6-.7-.5zM243.4 234.9l-.1 .2 .8 .3z"/>
<path d="M244.1 221.4v.7h.2zM244.1 221.4l.4 .6-.2 .1zM244.1 221.4l.4 .6 .2-.2z"/>
<path d="M244.1 235.4v.7h.2zM244.1 235.4l.4 .6-.2 .1zM244.1 235.4l.4 .6 .2-.2z"/>
<path d="M244.3 220.7l-.2 .7 .4-.6zM244.1 220.6l.2 .1-.2 .7zM243.8 220.7l.3 .7v-.8z"/>
<path d="M244.3 234.6l-.2 .8 .4-.6zM244.1 234.6h.2l-.2 .8zM243.8 234.6l.3 .8v-.8z"/>
<path d="M244.1 221.4l.6 .4 .1-.2zM244.1 221.4h.7v.2z"/>
<path d="M244.1 235.4l.6 .4 .1-.2zM244.1 235.4h.7v.2z"/>
<path d="M244.1 221.4h.7v-.3zM244.1 221.4l.6-.5 .1 .2zM244.5 220.8l-.4 .6 .6-.5z"/>
<path d="M244.1 235.4h.7v-.3zM244.1 235.4l.6-.5 .1 .2zM244.5 234.8l-.4 .6 .6-.5z"/>
</g>
<g font-size="3.7">
<text x="98.3" y="3.6">Цепи ЭМВ/ЭМО1</text>
<text x="301.6" y="4.4">Цепи ЭМО2</text>
<text x="32.6" y="17.2">+EC3 (лист 4)</text>
<text x="169.5" y="17.2">-EC3 (лист 4)</text>
<text x="241.2" y="13.4">+EC4</text>
<text x="378.2" y="13.4">-EC4</text>
<text x="137.1" y="21.4">A1</text>
<text x="245.9" y="21.9">X:118...X:123</text>
<text x="381.9" y="22.9">X:144</text>
<text x="74.8" y="29.4">KA1</text>
<text x="124.9" y="26.6">Работа ЭМВ ф.А</text>
<text x="4.6" y="33.8">контроля протекания</text>
<text x="6.2" y="30">Срабатывание реле</text>
<text x="103.3" y="34.6">M10.XВ:31</text>
<text x="119.7" y="34.5">ДВ64</text>
<text x="155" y="34.6">M10.XВ:32</text>
<text x="278.1" y="34.4">A1</text>
<text x="5.6" y="37.5">тока через ЭМВ ф.А</text>
<text x="71.7" y="36.9">2</text>
<text x="80.9" y="36.9">4</text>
<text x="124.9" y="41.7">Работа ЭМВ ф.В</text>
<text x="210.5" y="38.6">Цепи отключения</text>
<text x="251" y="39.2">Отключить В ф.А</text>
<text x="284.4" y="39.4">K4</text>
<text x="317.8" y="36.4">SA1</text>
<text x="6.2" y="45">Срабатывание реле</text>
<text x="74.6" y="44.4">KA2</text>
<text x="213.3" y="42.4">выключателя</text>
<text x="214.1" y="46.1">через ЭМО2</text>
<text x="251.8" y="46.6">М2.XВ:8</text>
<text x="297.8" y="42.6">М2.XВ:7</text>
<text x="312" y="44.9">15</text>
<text x="325.9" y="44.9">16</text>
<text x="331.9" y="44.9">X:125...X:127</text>
<text x="4.6" y="48.7">контроля протекания</text>
<text x="5.7" y="52.5">тока через ЭМВ ф.В</text>
<text x="71.7" y="51.9">2</text>
<text x="80.9" y="51.9">4</text>
<text x="104.3" y="49.6">M11.XВ:1</text>
<text x="119.9" y="49.5">ДВ65</text>
<text x="156" y="49.6">M11.XВ:2</text>
<text x="219.5" y="49.9">ф.А</text>
<text x="360.4" y="50.5">Цепи привода</text>
<text x="74.7" y="59.4">KA3</text>
<text x="124.9" y="56.7">Работа ЭМВ ф.С</text>
<text x="208.2" y="56.5">Действие на ЭМО2 с</text>
<text x="279.6" y="57.4">KA7</text>
<text x="343.6" y="54.4">KA7</text>
<text x="358.1" y="54.6">выключателя ф.А</text>
<text x="4.6" y="63.7">контроля протекания</text>
<text x="6.2" y="60">Срабатывание реле</text>
<text x="104.1" y="64.6">M11.XВ:3</text>
<text x="119.8" y="64.5">ДВ66</text>
<text x="156" y="64.6">M11.XВ:4</text>
<text x="208.8" y="60.3">токовым подхватом</text>
<text x="219.5" y="64">ф.А</text>
<text x="277.3" y="64.9">1</text>
<text x="285.9" y="64.9">3</text>
<text x="331.9" y="64.9">X:128</text>
<text x="340.6" y="64.9">А</text>
<text x="349.9" y="64.9">B</text>
<text x="354.9" y="64.9">X:130</text>
<text x="366.1" y="64.7">ЭМО1 А</text>
<text x="367.6" y="60.5">Цепи</text>
<text x="5.8" y="67.5">тока через ЭМВ ф.С</text>
<text x="71.7" y="66.9">2</text>
<text x="80.9" y="66.9">4</text>
<text x="124.9" y="71.6">Работа ЭМО1 ф.А</text>
<text x="281.6" y="69.4">A1</text>
<text x="6.2" y="75">Срабатывание реле</text>
<text x="74.6" y="74.4">KA4</text>
<text x="272.9" y="74.6">Контр. ЭМО2 ф.А</text>
<text x="4.6" y="78.8">контроля протекания</text>
<text x="5.1" y="82.5">тока через ЭМО1 ф.А</text>
<text x="71.7" y="81.9">2</text>
<text x="80.9" y="81.9">4</text>
<text x="103.6" y="79.6">M9.XВ:23</text>
<text x="119.7" y="79.5">ДВ44</text>
<text x="155.5" y="79.6">M9.XВ:24</text>
<text x="208.1" y="82.4">Контроль цепи ЭМО2</text>
<text x="251.6" y="82.6">M9.XВ:30</text>
<text x="267.7" y="82.5">ДВ47</text>
<text x="303.5" y="82.6">M9.XВ:29</text>
<text x="6.2" y="90">Срабатывание реле</text>
<text x="74.7" y="89.4">KA5</text>
<text x="124.9" y="86.7">Работа ЭМО1 ф.В</text>
<text x="219.5" y="86.1">ф.А</text>
<text x="331.9" y="84.9">X:129</text>
<text x="4.6" y="93.7">контроля протекания</text>
<text x="103.6" y="94.6">M9.XВ:25</text>
<text x="119.9" y="94.5">ДВ45</text>
<text x="155.5" y="94.6">M9.XВ:26</text>
<text x="278.5" y="92.4">R7</text>
<text x="5.2" y="97.5">тока через ЭМО1 ф.В</text>
<text x="71.7" y="96.9">2</text>
<text x="80.9" y="96.9">4</text>
<text x="124.9" y="101.6">Работа ЭМО1 ф.С</text>
<text x="273.3" y="98.9">1</text>
<text x="285.9" y="98.9">2</text>
<text x="6.2" y="105">Срабатывание реле</text>
<text x="74.6" y="104.4">KA6</text>
<text x="278.1" y="104.4">A1</text>
<text x="317.8" y="106.4">SA1</text>
<text x="4.6" y="108.7">контроля протекания</text>
<text x="5.3" y="112.5">тока через ЭМО1 ф.С</text>
<text x="71.7" y="111.9">2</text>
<text x="80.9" y="111.9">4</text>
<text x="103.5" y="109.6">M9.XВ:27</text>
<text x="119.8" y="109.5">ДВ46</text>
<text x="155.5" y="109.6">M9.XВ:28</text>
<text x="210.5" y="108.6">Цепи отключения</text>
<text x="213.3" y="112.4">выключателя</text>
<text x="251.2" y="109.2">Отключить В ф.В</text>
<text x="284.5" y="109.4">K5</text>
<text x="297.8" y="112.6">М2.XВ:9</text>
<text x="122.9" y="117.6">Контр. ОТ ЭМВ/ЭМО1</text>
<text x="214.1" y="116.1">через ЭМО2</text>
<text x="219.6" y="119.9">ф.В</text>
<text x="251.3" y="116.6">М2.XВ:10</text>
<text x="311.8" y="114.9">17</text>
<text x="325.9" y="114.9">18</text>
<text x="331.9" y="114.9">X:131...X:133</text>
<text x="6" y="124.2">оперативного тока</text>
<text x="12.5" y="120.5">Контроль</text>
<text x="103.7" y="124.6">M9.XВ:21</text>
<text x="119.9" y="124.5">ДВ43</text>
<text x="155.5" y="124.6">M9.XВ:22</text>
<text x="343.6" y="124.4">KA8</text>
<text x="358.2" y="124.6">выключателя ф.В</text>
<text x="360.4" y="120.5">Цепи привода</text>
<text x="11.9" y="128.3">ЭМВ/ЭМО1</text>
<text x="208.2" y="126.5">Действие на ЭМО2 с</text>
<text x="208.8" y="130.3">токовым подхватом</text>
<text x="279.6" y="127.4">KA8</text>
<text x="367.6" y="130.5">Цепи</text>
<text x="69.1" y="137.4">A1</text>
<text x="219.6" y="134">ф.В</text>
<text x="277.3" y="134.9">1</text>
<text x="285.9" y="134.9">3</text>
<text x="331.9" y="134.9">X:134</text>
<text x="340.6" y="134.9">А</text>
<text x="349.9" y="134.9">B</text>
<text x="354.9" y="134.9">X:136</text>
<text x="366.2" y="134.7">ЭМО1 В</text>
<text x="77.2" y="143.1">K32</text>
<text x="281.6" y="139.4">A1</text>
<text x="88.4" y="146.6">M3.XВ:31</text>
<text x="133.9" y="148.9">X:213</text>
<text x="145.1" y="144.2">Действие на независмый</text>
<text x="152.9" y="148.4">расцепитель</text>
<text x="272.9" y="144.6">Контр. ЭМО2 ф.В</text>
<text x="88.2" y="150.6">M3.XВ:32</text>
<text x="111.9" y="152.9">X:173</text>
<text x="154.5" y="152.6">ЭМВ, ЭМО1</text>
<text x="208.1" y="152.4">Контроль цепи ЭМО2</text>
<text x="251.6" y="152.6">M9.XВ:32</text>
<text x="267.7" y="152.5">ДВ48</text>
<text x="303.8" y="152.6">M9.XВ:31</text>
<text x="331.9" y="154.9">X:135</text>
<text x="219.6" y="156.1">ф.В</text>
<text x="278.5" y="162.4">R8</text>
<text x="101.6" y="168.4">Цепи ЭМО2</text>
<text x="273.3" y="168.9">1</text>
<text x="285.9" y="168.9">2</text>
<text x="38.2" y="178.4">+EC4</text>
<text x="137.1" y="179.4">A1</text>
<text x="175.1" y="178.4">-EC4</text>
<text x="210.5" y="178.6">Цепи отключения</text>
<text x="251.4" y="179.4">Отключить В ф.С</text>
<text x="278.1" y="174.4">A1</text>
<text x="284.4" y="179.4">K6</text>
<text x="317.8" y="176.4">SA1</text>
<text x="124.9" y="184.7">Работа ЭМО2 ф.А</text>
<text x="213.3" y="182.4">выключателя</text>
<text x="297.5" y="182.6">М2.XВ:11</text>
<text x="311.8" y="184.9">19</text>
<text x="325.9" y="184.9">20</text>
<text x="331.9" y="184.9">X:137...X:139</text>
<text x="4.6" y="191.7">контроля протекания</text>
<text x="6.2" y="188">Срабатывание реле</text>
<text x="74.6" y="187.4">KA7</text>
<text x="214.1" y="186.1">через ЭМО2</text>
<text x="219.6" y="189.9">ф.C</text>
<text x="251.2" y="186.6">М2.XВ:12</text>
<text x="360.4" y="190.5">Цепи привода</text>
<text x="4.8" y="195.5">тока через ЭМО2 ф.А</text>
<text x="71.7" y="194.9">2</text>
<text x="80.9" y="194.9">4</text>
<text x="103.8" y="192.6">M10.XВ:5</text>
<text x="120.1" y="192.5">ДВ51</text>
<text x="155.8" y="192.6">M10.XВ:6</text>
<text x="208.2" y="196.5">Действие на ЭМО2 с</text>
<text x="279.6" y="197.4">KA9</text>
<text x="343.6" y="194.4">KA9</text>
<text x="358.3" y="194.6">выключателя ф.С</text>
<text x="6.2" y="203">Срабатывание реле</text>
<text x="74.6" y="202.3">KA8</text>
<text x="124.9" y="199.6">Работа ЭМО2 ф.В</text>
<text x="208.8" y="200.3">токовым подхватом</text>
<text x="367.6" y="200.5">Цепи</text>
<text x="4.6" y="206.8">контроля протекания</text>
<text x="71.7" y="209.9">2</text>
<text x="80.9" y="209.9">4</text>
<text x="103.7" y="207.6">M10.XВ:7</text>
<text x="119.8" y="207.5">ДВ52</text>
<text x="155.8" y="207.6">M10.XВ:8</text>
<text x="219.6" y="204">ф.C</text>
<text x="277.3" y="204.9">1</text>
<text x="281.6" y="209.4">A1</text>
<text x="285.9" y="204.9">3</text>
<text x="331.9" y="204.9">X:140</text>
<text x="340.6" y="204.9">А</text>
<text x="349.9" y="204.9">B</text>
<text x="354.9" y="204.9">X:142</text>
<text x="366.2" y="204.7">ЭМО1 С</text>
<text x="4.9" y="210.5">тока через ЭМО2 ф.В</text>
<text x="124.9" y="214.6">Работа ЭМО2 ф.С</text>
<text x="272.9" y="214.6">Контр. ЭМО2 ф.С</text>
<text x="4.6" y="221.7">контроля протекания</text>
<text x="6.2" y="218">Срабатывание реле</text>
<text x="74.6" y="217.4">KA9</text>
<text x="5" y="225.5">тока через ЭМО2 ф.С</text>
<text x="71.7" y="224.8">2</text>
<text x="80.9" y="224.8">4</text>
<text x="103.7" y="222.6">M10.XВ:9</text>
<text x="119.9" y="222.5">ДВ53</text>
<text x="155.2" y="222.6">M10.XВ:10</text>
<text x="208.1" y="222.4">Контроль цепи ЭМО2</text>
<text x="219.6" y="226.1">ф.C</text>
<text x="251.7" y="222.6">M10.XВ:2</text>
<text x="267.7" y="222.5">ДВ49</text>
<text x="304" y="222.6">М10.XВ:1</text>
<text x="331.9" y="224.9">X:141</text>
<text x="12.5" y="233.5">Контроль</text>
<text x="124.9" y="229.6">Контр. ОТ ЭМО2</text>
<text x="278.5" y="232.4">R9</text>
<text x="6" y="237.3">оперативного тока</text>
<text x="103.8" y="237.6">M10.XВ:3</text>
<text x="119.9" y="237.5">ДВ50</text>
<text x="155.8" y="237.6">M10.XВ:4</text>
<text x="273.3" y="238.9">1</text>
<text x="285.9" y="238.9">2</text>
<text x="11.9" y="241.3">ЭМВ/ЭМО1</text>
<text x="69.1" y="250.4">A1</text>
<text x="241.2" y="246.9">+EC4</text>
<text x="378.2" y="246.9">-EC4</text>
<text x="77.3" y="256.1">K33</text>
<text x="145.1" y="257.4">Действие на независмый</text>
<text x="88.8" y="263.6">M4.XВ:2</text>
<text x="89.1" y="259.6">M4.XВ:1</text>
<text x="133.9" y="261.9">X:214</text>
<text x="152.9" y="261.6">расцепитель</text>
<text x="111.9" y="265.9">X:174</text>
<text x="157.7" y="265.8">ЭМО2</text>
</g>
<g font-size="3.4">
<text x="48.4" y="144.5">Обест. ЭМО1 и ЭМВ В</text>
<text x="56" y="257.5">Обест. ЭМО2 В</text>
</g>
<g font-size="2.9">
<text x="315.9" y="39.9">Выв</text>
<text x="320.9" y="39.9">Раб</text>
<text x="315.9" y="109.9">Выв</text>
<text x="320.9" y="109.9">Раб</text>
<text x="315.9" y="179.9">Выв</text>
<text x="320.9" y="179.9">Раб</text>
</g>
</svg>
